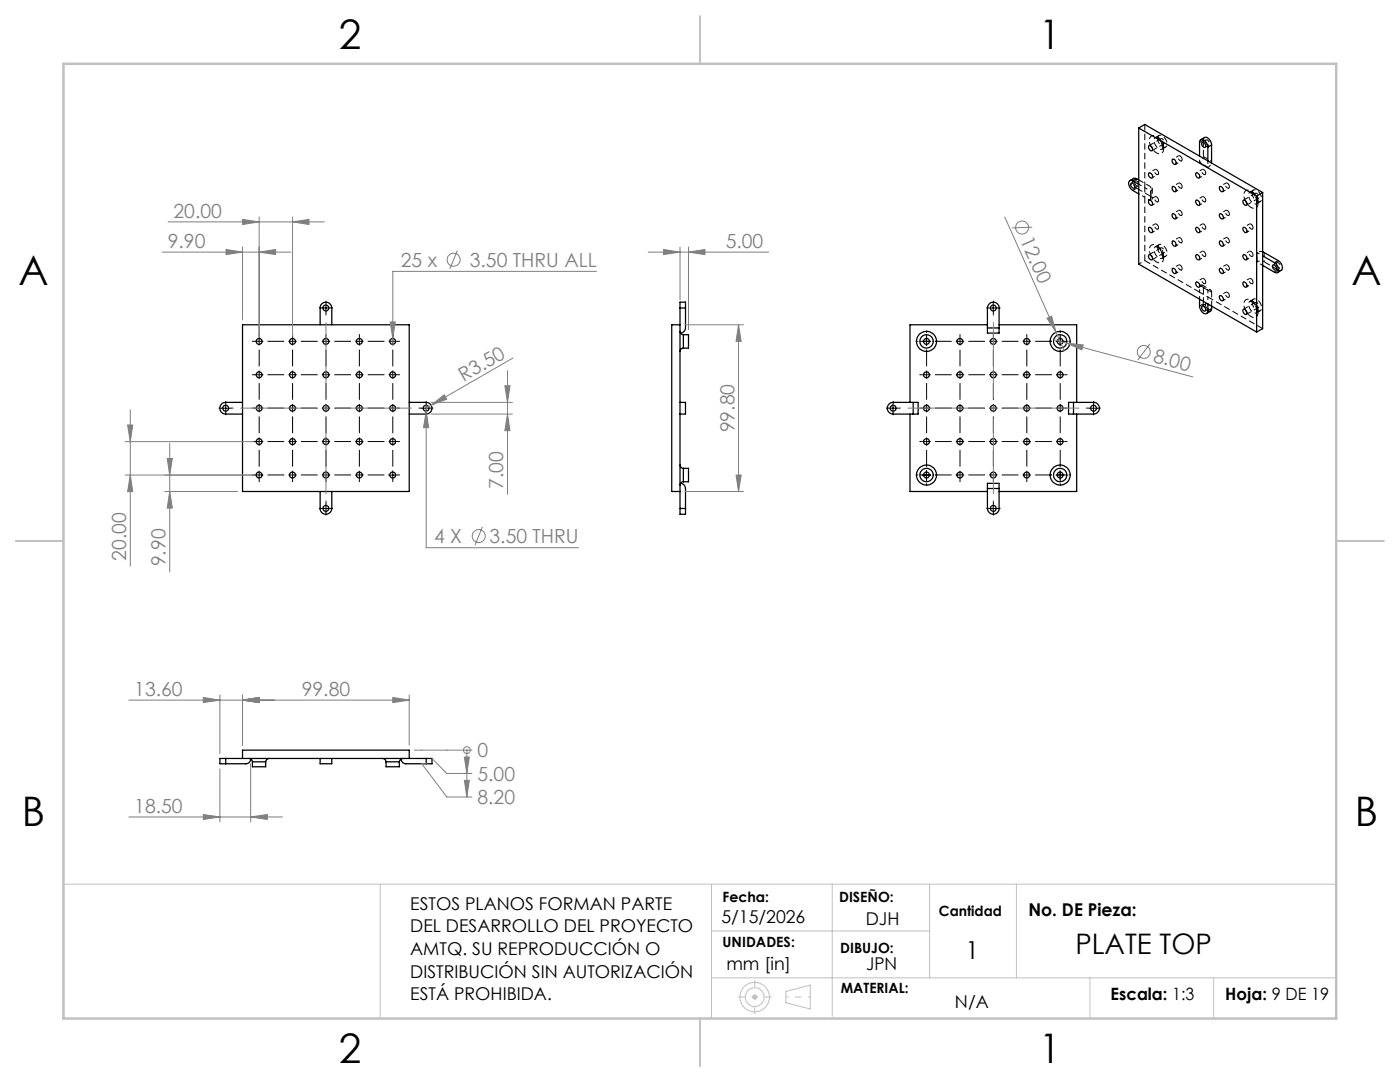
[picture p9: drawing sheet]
<svg xmlns="http://www.w3.org/2000/svg" width="279mm" height="216mm" viewBox="0 0 279 216" stroke-linecap="round" stroke-linejoin="round" font-family="sans-serif">
<g fill="none" stroke="#000" stroke-width=".25">
<path d="M225.7 36.6a.59 .59 0 0 1 .7 .3 .59 .59 0 0 1-.1 .7 .71 .71 0 0 1-.6-1zM226.1 36.1a.58 .58 0 0 0-.8 .1 .58 .58 0 0 0 0 .8l.4 .7 1.6 1M226.1 36.1l1.2 .7M226.8 35.7l-.6-.1-.7 .5M226.8 35.7l-.7 .4M226.8 35.7l.5 .2M227.3 25.5v27.2l23.5 13.6M227.3 25.5l23.5 13.6M227.3 25.5l1.2-.7 10.9 6.4M229.3 29.1a.61 .61 0 0 1 .6 .3 .61 .61 0 0 1-.1 .7 .74 .74 0 0 1-.5-1zM229.3 34.5a.6 .6 0 0 1 .6 .3 .6 .6 0 0 1-.1 .8 .74 .74 0 0 1-.5-1.1zM229.3 40a.6 .6 0 0 1 .6 .3 .6 .6 0 0 1-.1 .7 .74 .74 0 0 1-.5-1z"/>
<path d="M233.9 31.9a.58 .58 0 0 1 .7 .2 .58 .58 0 0 1 0 .7 .75 .75 0 0 1-.7-.9zM233.9 37.3a.58 .58 0 0 1 .7 .3 .58 .58 0 0 1-.1 .7 .78 .78 0 0 1-.6-1zM238.7 34.6a.56 .56 0 0 1 .5 .1 .56 .56 0 0 1 .2 .5 .32 .32 0 0 1-.3 .4 .32 .32 0 0 1-.3-.3zM239.4 31.2l1.7 .9M239.6 27.9l.8-.5a1.38 1.38 0 0 1 1.4 1.5M239.9 28.4a.68 .68 0 0 1 .6 1 .71 .71 0 0 1-.6-1zM241.1 29.4a1.43 1.43 0 0 0-1.5-1.5l-.2 .3v3M241.1 32.1l10.9 6.3M241.1 29.4v2.7M241.8 28.9v3.6M241.8 28.9l-.7 .5M243.4 37.3a.61 .61 0 0 1 .6 .3 .61 .61 0 0 1-.1 .7 .74 .74 0 0 1-.5-1z"/>
<path d="M250.8 39.1v27.2M252 38.4l-1.2 .7M252 38.4v27.2l-1.2 .7M229.3 45.4a.61 .61 0 0 1 .6 .3 .61 .61 0 0 1-.1 .7 .74 .74 0 0 1-.5-1zM229.3 50.9a.58 .58 0 0 1 .6 .3 .58 .58 0 0 1-.1 .7 .69 .69 0 0 1-.5-1zM234 42.7a.62 .62 0 0 1 .6 .3 .62 .62 0 0 1-.1 .7 .74 .74 0 0 1-.5-1zM234 48.1a.62 .62 0 0 1 .6 .4 .62 .62 0 0 1-.1 .6 .74 .74 0 0 1-.5-1zM234 53.6a.61 .61 0 0 1 .6 .3 .61 .61 0 0 1-.1 .7 .74 .74 0 0 1-.5-1zM238.7 40a.56 .56 0 0 1 .6 .3 .56 .56 0 0 1-.1 .7 .79 .79 0 0 1-.5-1zM238.7 45.5a.57 .57 0 0 1 .6 .2 .57 .57 0 0 1-.1 .7 .79 .79 0 0 1-.5-.9zM238.7 50.9a.56 .56 0 0 1 .6 .1 .56 .56 0 0 1 .1 .7 .38 .38 0 0 1-.4 .1 .38 .38 0 0 1-.3-.3zM238.7 56.4a.56 .56 0 0 1 .6 .2 .56 .56 0 0 1-.1 .7 .79 .79 0 0 1-.5-.9z"/>
<path d="M239.4 59.7v1.4a1.38 1.38 0 0 0 1.4 1.4l.3-.5M243.4 42.7a.62 .62 0 0 1 .6 .3 .62 .62 0 0 1-.1 .7 .74 .74 0 0 1-.5-1zM243.4 48.1a.62 .62 0 0 1 .6 .4 .62 .62 0 0 1-.1 .6 .74 .74 0 0 1-.5-1zM243.4 53.6a.61 .61 0 0 1 .6 .3 .61 .61 0 0 1-.1 .7 .74 .74 0 0 1-.5-1zM243.4 59a.62 .62 0 0 1 .6 .4 .62 .62 0 0 1-.1 .6 .74 .74 0 0 1-.5-1zM248.1 40a.56 .56 0 0 1 .7 .3 .56 .56 0 0 1-.2 .7 .79 .79 0 0 1-.5-1zM248.1 45.5a.57 .57 0 0 1 .6 .2 .57 .57 0 0 1-.1 .7 .79 .79 0 0 1-.5-.9zM248.1 56.4a.56 .56 0 0 1 .7 .2 .56 .56 0 0 1-.2 .7 .79 .79 0 0 1-.5-.9zM248.2 50.8a.62 .62 0 0 1 .6 .4 .62 .62 0 0 1-.2 .7 .67 .67 0 0 1-.4-1.1zM252 50.2l3.1 1.8M252 51l2.4 1.4M254 52.9a.61 .61 0 0 1 .6 .3 .61 .61 0 0 1 0 .7 .75 .75 0 0 1-.6-1z"/>
<path d="M254.4 52.4a1.4 1.4 0 0 1 .6 2l-.6-.1-2.4-1.3M255.1 52a1.36 1.36 0 0 1 .6 1.9l-.7 .5M255.1 52l-.7 .4M48.4 64.8h33.3v33.3h-33.3zM63.9 64.8v-3.3a1.16 1.16 0 0 1 1.2-1.2 1.16 1.16 0 0 1 1.1 1.2v3.3M135.7 66.1a.66 .66 0 0 0 .7 .7M135.7 61.5v-1.2h1.1v1.2M135.7 64.8h-1.6v33.3h1.6M135.7 61.5v18.8M135.7 61.5h1.1M136.4 69.5a.66 .66 0 0 0-.7 .6M136.4 66.8h1v2.7h-1"/>
<path d="M136.4 66.8v2.7M136.8 61.5v3.9a1.1 1.1 0 0 1-1 1.1M197.1 65.4v1.1h2.3v-1.1M197.1 65.4v-3.9a1.16 1.16 0 0 1 1.1-1.2 1.16 1.16 0 0 1 1.2 1.2v3.9M197.1 64.8h-15.5v15.5M197.1 65.4h2.3M199.4 64.8h15.5v15.5M239.9 61a.66 .66 0 0 1 .6 .4 .66 .66 0 0 1 0 .7 .71 .71 0 0 1-.6-1.1zM241.1 60.6v1.4M241.8 61.6l-.1 .5-.9 .4M241.8 61.1v.5M241.8 61.6l-.7 .4"/>
<path d="M248.1 61.8a.57 .57 0 0 1 .6 .3 .57 .57 0 0 1-.1 .7 .79 .79 0 0 1-.5-1zM48.4 80.3h-3.4a1.16 1.16 0 0 0-1.1 1.2 1.16 1.16 0 0 0 1.1 1.1h3.4M63.9 98.1v3.4a1.16 1.16 0 0 0 1.2 1.1 1.16 1.16 0 0 0 1.1-1.1v-3.4M81.7 80.3h3.4a1.16 1.16 0 0 1 1.1 1.2 1.16 1.16 0 0 1-1.1 1.1h-3.4M135.7 92.8a.66 .66 0 0 0 .7 .7M135.7 80.3v2.3M135.7 80.3h1.1v2.3h-1.1M135.7 82.6v18.9M135.8 96.4a1.02 1.02 0 0 1 1 1.1v4M136.4 96.1a.66 .66 0 0 0-.7 .7M136.4 93.5h1v2.6h-1M136.4 93.5v2.6"/>
<path d="M181.6 82.6v15.5h15.5M182.2 80.3h1v2.3h-1M182.2 80.3h-4a1.16 1.16 0 0 0-1.1 1.2 1.16 1.16 0 0 0 1.1 1.1h4M182.2 80.3v2.3M197.1 97.5v-1.1h2.3v1.1M197.1 97.5v4a1.16 1.16 0 0 0 1.1 1.1 1.16 1.16 0 0 0 1.2-1.1v-4M197.1 97.5h2.3M214.2 80.3h4a1.16 1.16 0 0 1 1.2 1.2 1.16 1.16 0 0 1-1.2 1.1h-4M214.2 80.3h-.9v2.3h.9M214.2 80.3v2.3M214.9 82.6v15.5h-15.5M135.7 101.5v1.1h1.1v-1.1"/>
<path d="M135.7 101.5h1.1M45 151.3h-1.1v1.1h1.1M45 151.3h18.9M45 151.3v1.1M48.4 151.3v-1.6h33.3v1.6M49.7 151.3a.73 .73 0 0 1 .7 .7M50 151.4a.96 .96 0 0 1-1 1h-4M50.4 152v1h2.6v-1M50.4 152h2.6M53.7 151.3a.73 .73 0 0 0-.7 .7M63.9 151.3v1.1h2.3v-1.1M63.9 151.3h2.3"/>
<path d="M66.2 151.3h18.9M76.4 151.3a.73 .73 0 0 1 .6 .7M77 152v1h2.7v-1M77 152h2.7M80 151.4a.96 .96 0 0 0 1 1h4.1M80.4 151.3a.73 .73 0 0 0-.7 .7M85.1 151.3h1.1v1.1h-1.1M85.1 151.3v1.1"/>
<circle cx="51.7" cy="74.8" r=".59"/>
<circle cx="51.7" cy="68.1" r=".59"/>
<circle cx="58.4" cy="68.1" r=".59"/>
<circle cx="58.4" cy="74.8" r=".59"/>
<circle cx="65" cy="68.1" r=".59"/>
<circle cx="65" cy="74.8" r=".59"/>
<circle cx="65" cy="61.5" r=".59"/>
<circle cx="71.7" cy="74.8" r=".59"/>
<circle cx="71.7" cy="68.1" r=".59"/>
<circle cx="78.4" cy="68.1" r=".59"/>
<circle cx="78.4" cy="74.8" r=".59"/>
<circle cx="184.9" cy="68.1" r="1.33"/>
<circle cx="184.9" cy="68.1" r=".59"/>
<circle cx="184.9" cy="68.1" r="1.99"/>
<circle cx="184.9" cy="74.8" r=".59"/>
<circle cx="191.6" cy="74.8" r=".59"/>
<circle cx="191.6" cy="68.1" r=".59"/>
<circle cx="198.2" cy="61.5" r=".59"/>
<circle cx="198.3" cy="74.8" r=".59"/>
<circle cx="198.3" cy="68.1" r=".59"/>
<circle cx="204.9" cy="74.8" r=".59"/>
<circle cx="204.9" cy="68.1" r=".59"/>
<circle cx="211.6" cy="68.1" r="1.34"/>
<circle cx="211.6" cy="68.1" r=".59"/>
<circle cx="211.6" cy="68.1" r="1.99"/>
<circle cx="211.6" cy="74.8" r=".59"/>
<circle cx="45" cy="81.4" r=".58"/>
<circle cx="51.7" cy="81.4" r=".58"/>
<circle cx="51.7" cy="88.1" r=".58"/>
<circle cx="51.7" cy="94.8" r=".58"/>
<circle cx="58.4" cy="81.4" r=".58"/>
<circle cx="58.4" cy="88.1" r=".58"/>
<circle cx="58.4" cy="94.8" r=".58"/>
<circle cx="65" cy="81.4" r=".58"/>
<circle cx="65" cy="88.1" r=".58"/>
<circle cx="65" cy="94.8" r=".58"/>
<circle cx="71.7" cy="81.4" r=".58"/>
<circle cx="71.7" cy="88.1" r=".58"/>
<circle cx="71.7" cy="94.8" r=".58"/>
<circle cx="78.4" cy="81.4" r=".58"/>
<circle cx="78.4" cy="88.1" r=".58"/>
<circle cx="78.4" cy="94.8" r=".58"/>
<circle cx="85" cy="81.4" r=".58"/>
<circle cx="178.2" cy="81.4" r=".58"/>
<circle cx="184.9" cy="94.8" r="1.99"/>
<circle cx="184.9" cy="88.1" r=".58"/>
<circle cx="184.9" cy="81.4" r=".58"/>
<circle cx="184.9" cy="94.8" r="1.32"/>
<circle cx="184.9" cy="94.8" r=".58"/>
<circle cx="191.6" cy="94.8" r=".58"/>
<circle cx="191.6" cy="88.1" r=".58"/>
<circle cx="191.6" cy="81.4" r=".58"/>
<circle cx="198.2" cy="94.8" r=".58"/>
<circle cx="198.2" cy="88.1" r=".58"/>
<circle cx="198.2" cy="81.4" r=".58"/>
<circle cx="204.9" cy="94.8" r=".58"/>
<circle cx="204.9" cy="88.1" r=".58"/>
<circle cx="204.9" cy="81.4" r=".58"/>
<circle cx="211.6" cy="94.8" r="1.33"/>
<circle cx="211.6" cy="94.8" r="1.99"/>
<circle cx="211.6" cy="88.1" r=".58"/>
<circle cx="211.6" cy="81.4" r=".58"/>
<circle cx="211.6" cy="94.8" r=".58"/>
<circle cx="218.2" cy="81.4" r=".58"/>
<circle cx="65" cy="101.4" r=".58"/>
<circle cx="198.2" cy="101.4" r=".58"/>
</g>
<g fill="none" stroke="#000" stroke-width=".2" stroke-dasharray="1.3 .6" stroke-dashoffset=".1" stroke-linecap="butt">
<path d="M226.4 36.4a.33 .33 0 0 1 .3-.3 .33 .33 0 0 1 .4 .2 .39 .39 0 0 1 .2 .5 .39 .39 0 0 1-.4 .3l-.3-.3-.2-.4M231 27.6a.62 .62 0 0 1 .5-.6 .62 .62 0 0 1 .7 .2 1.49 1.49 0 0 1 .4 2.2 1.58 1.58 0 0 1-1.6-1.8M231.2 34.6a.57 .57 0 0 0-.2-.6 .57 .57 0 0 0-.6-.1 .66 .66 0 0 0 .8 .9v-.2M231.2 40a.57 .57 0 0 0-.2-.6 .57 .57 0 0 0-.6-.1 .66 .66 0 0 0 .8 .9v-.2M232.2 29.1a.62 .62 0 0 1-.4 .7 .62 .62 0 0 1-.7-.3 1.49 1.49 0 0 1-.5-2.1 1.58 1.58 0 0 1 1.6 1.7M235.9 31.8a.57 .57 0 0 0-.2-.5 .57 .57 0 0 0-.6-.1 .66 .66 0 0 0 .8 .8v-.2M235.9 37.3a.57 .57 0 0 0-.2-.6 .57 .57 0 0 0-.6-.1 .66 .66 0 0 0 .8 .9v-.2M240.6 28.2a.33 .33 0 0 1 .3-.3 .33 .33 0 0 1 .3 .3 .39 .39 0 0 1 .2 .4 .39 .39 0 0 1-.4 .3l-.3-.3-.1-.4M240.6 34.6a.57 .57 0 0 0-.1-.6 .57 .57 0 0 0-.6-.1 .66 .66 0 0 0 .7 .9v-.2M240.6 40a.57 .57 0 0 0-.1-.6 .57 .57 0 0 0-.6-.1 .66 .66 0 0 0 .7 .9v-.2M245.4 37.3a.57 .57 0 0 0-.2-.6 .57 .57 0 0 0-.6-.1 .66 .66 0 0 0 .7 .9l.1-.2M249.9 38.5a.62 .62 0 0 1 .4-.6 .62 .62 0 0 1 .7 .2 1.49 1.49 0 0 1 .5 2.1 1.58 1.58 0 0 1-1.6-1.7"/>
<path d="M231 49.4a.62 .62 0 0 1 .5-.7 .62 .62 0 0 1 .7 .3 1.49 1.49 0 0 1 .4 2.1 1.58 1.58 0 0 1-1.6-1.7M231.2 45.4a.57 .57 0 0 0-.2-.5 .57 .57 0 0 0-.6-.1 .66 .66 0 0 0 .8 .9v-.3M232.2 50.9a.62 .62 0 0 1-.4 .7 .62 .62 0 0 1-.7-.3 1.49 1.49 0 0 1-.5-2.1 1.58 1.58 0 0 1 1.6 1.7M235.9 42.7a.57 .57 0 0 0-.2-.6 .57 .57 0 0 0-.6 0 .66 .66 0 0 0 .8 .8v-.2M235.9 48.2a.57 .57 0 0 0-.2-.6 .57 .57 0 0 0-.6-.1 .66 .66 0 0 0 .8 .9v-.2M235.9 53.6a.57 .57 0 0 0-.2-.6 .57 .57 0 0 0-.6 0 .66 .66 0 0 0 .8 .8v-.2M240.6 45.4a.57 .57 0 0 0-.1-.5 .57 .57 0 0 0-.6-.1 .66 .66 0 0 0 .7 .9v-.3M240.6 50.9a.57 .57 0 0 0-.1-.6 .57 .57 0 0 0-.6-.1 .66 .66 0 0 0 .7 .9v-.2M240.6 56.3a.57 .57 0 0 0-.1-.5 .57 .57 0 0 0-.6-.1 .66 .66 0 0 0 .7 .8v-.2M245.4 42.7a.57 .57 0 0 0-.2-.6 .57 .57 0 0 0-.6 0 .66 .66 0 0 0 .7 .8l.1-.2M245.4 48.2a.57 .57 0 0 0-.2-.6 .57 .57 0 0 0-.6-.1 .66 .66 0 0 0 .7 .9l.1-.2M245.4 53.6a.57 .57 0 0 0-.2-.6 .57 .57 0 0 0-.6 0 .66 .66 0 0 0 .7 .8l.1-.2"/>
<path d="M245.4 59a.57 .57 0 0 0-.2-.5 .57 .57 0 0 0-.6-.1 .66 .66 0 0 0 .7 .9l.1-.3M250.1 45.4a.57 .57 0 0 0-.2-.5 .57 .57 0 0 0-.6-.1 .66 .66 0 0 0 .7 .8l.1-.2M250.1 50.9a.57 .57 0 0 0-.2-.6 .57 .57 0 0 0-.6-.1 .66 .66 0 0 0 .7 .9l.1-.2M250.1 56.3a.57 .57 0 0 0-.2-.5 .57 .57 0 0 0-.6-.1 .66 .66 0 0 0 .7 .8l.1-.2M251.1 40a.62 .62 0 0 1-.4 .7 .62 .62 0 0 1-.8-.3 1.49 1.49 0 0 1-.4-2.1 1.58 1.58 0 0 1 1.6 1.7M254.7 52.7a.33 .33 0 0 1 .3-.3 .33 .33 0 0 1 .4 .3 .39 .39 0 0 1 .2 .4 .39 .39 0 0 1-.4 .3l-.4-.3-.1-.4M240.6 60.9a.33 .33 0 0 1 .3-.4 .33 .33 0 0 1 .3 .3 .39 .39 0 0 1 .2 .5 .39 .39 0 0 1-.4 .3l-.3-.3-.1-.4M249.9 60.3a.62 .62 0 0 1 .4-.7 .62 .62 0 0 1 .7 .3 1.49 1.49 0 0 1 .5 2.1 1.58 1.58 0 0 1-1.6-1.7M251.1 61.8a.62 .62 0 0 1-.4 .7 .62 .62 0 0 1-.8-.3 1.49 1.49 0 0 1-.4-2.1 1.58 1.58 0 0 1 1.6 1.7"/>
</g>
<g fill="none" stroke="#000" stroke-width=".2" stroke-dasharray="1.3 .6" stroke-dashoffset=".4" stroke-linecap="butt">
<path d="M226.4 37.5l.7-.4M226.6 36.1l-.8 .4M226.8 37.6l-.7 .4M226.8 37.6a1.39 1.39 0 0 1-.5-2M231.3 27l-.7 .4M231.9 29.8l.7-.5M232.2 29.7a2.62 2.62 0 0 0-2.2-2.6 1.32 1.32 0 0 0-.4 1.9 2.16 2.16 0 0 0 2.1 1.6l.4-.3 .1-.6M240.2 28l-.8 .4M240.5 29.4l.8-.5M240.7 27.9l-.8 .5M250.2 37.9l-.7 .4M231.3 48.8l-.7 .4"/>
<path d="M231.9 51.5l.7-.4M232.2 51.5a2.62 2.62 0 0 0-2.2-2.7 1.32 1.32 0 0 0-.4 1.9 2.16 2.16 0 0 0 2.1 1.7l.4-.3 .1-.6M250.2 59.7l-.7 .4M250.8 40.6l.7-.4M251.1 40.6a2.62 2.62 0 0 0-2.3-2.6 1.32 1.32 0 0 0-.4 1.8 2.16 2.16 0 0 0 2.2 1.7l.3-.3 .2-.6M254.7 53.9l.7-.5M254.8 52.4l-.7 .5M255.1 53.9l-.7 .4M240.2 60.6l-.8 .5M240.5 62l.8-.4M240.7 60.6l-.8 .4M241.6 62.1a1.39 1.39 0 0 1-1.4-1.5"/>
<path d="M250.8 62.4l.7-.4M251.1 62.3a2.62 2.62 0 0 0-2.3-2.6 1.32 1.32 0 0 0-.4 1.9 2.16 2.16 0 0 0 2.2 1.7l.3-.3 .2-.7"/>
</g>
<path d="M230.6 27.4a2.09 2.09 0 0 1 1.4 2M231.6 28a.33 .33 0 0 1 .3-.4 .33 .33 0 0 1 .3 .3 .39 .39 0 0 1 .2 .5 .39 .39 0 0 1-.4 .3l-.3-.3M249.5 38.3a2.09 2.09 0 0 1 1.4 2M250.4 38.8a.33 .33 0 0 1 .3-.3 .33 .33 0 0 1 .4 .3 .39 .39 0 0 1 .2 .5 .39 .39 0 0 1-.4 .3l-.3-.3M230.6 49.2a2.09 2.09 0 0 1 1.4 2M231.6 49.7a.33 .33 0 0 1 .3-.3 .33 .33 0 0 1 .3 .3 .39 .39 0 0 1 .2 .5 .39 .39 0 0 1-.4 .3l-.3-.4M249.5 60.1a2.09 2.09 0 0 1 1.4 2M250.4 60.6a.33 .33 0 0 1 .3-.3 .33 .33 0 0 1 .4 .3 .39 .39 0 0 1 .2 .5 .39 .39 0 0 1-.4 .2l-.3-.3" fill="none" stroke="#000" stroke-width=".2" stroke-dasharray="1.3 .6" stroke-dashoffset=".3" stroke-linecap="butt"/>
<g fill="none" stroke="#000" stroke-width=".2" stroke-dasharray="1.3 .6" stroke-linecap="butt">
<path d="M228.5 37.5v-12.7M229.7 38.1h-.1M229.7 39.2l-2.9-1.6M231.6 28.3v-.3M232 29.4l-.1 .4M239.5 32.4l-.1 .1M240.2 28l.2-.6M240.2 31.2v-3.2M250.5 39.2l-.1-.4M228.5 52v-12.6M229.7 40h-.1M231.6 50.1v-.4"/>
<path d="M232 51.2l-.1 .3M239.4 58.3l-10.9-6.3M239.5 56.9l-.1 .1M250.9 40.3l-.1 .3M250.9 50.3l-.1 .1M250.9 52.2l-.1 .1M255.1 53.9l-2.8-1.7M255.7 53.9h-.6M240.2 60.6v-3.2M250.5 60.9l-.1-.3M250.9 62.1l-.1 .3M252 65.6l-10.9-6.3"/>
</g>
<path d="M241.1 33.4l.4-.4 .3-.5M252 50.2h-.6l-.5 .1" fill="none" stroke="#000" stroke-width=".2" stroke-dasharray="1.3 .6" stroke-dashoffset=".6" stroke-linecap="butt"/>
<g fill="none" stroke="#000" stroke-width=".2" stroke-dasharray="1.3 .6" stroke-dashoffset=".7" stroke-linecap="butt">
<path d="M227.3 36.8l1.2 .7M228.5 37.5l1.1 .6M228.5 39.4l-1.2-.7M229.9 35.5l1.2-.7M230.5 33.8l-1.2 .7M230.5 39.3l-1.2 .6M234.6 32.8l1.2-.7M234.6 38.2l1.2-.7M235.2 31.1l-1.2 .7M235.2 36.5l-1.2 .7M239.3 35.5l1.2-.7M239.4 32.5v-1.4"/>
<path d="M239.9 33.8l-1.1 .7M239.9 39.3l-1.1 .6M240.2 31.2a1.56 1.56 0 0 1-.7 1.2M241.1 32.1v1.3M244.1 38.2l1.1-.7M244.7 36.5l-1.2 .7M227.3 52.7l1.2-.7M229.6 40l-1.1-.6M229.9 40.9l1.2-.6M229.9 46.4l1.2-.7M230.5 44.7l-1.2 .7M234.6 43.7l1.2-.7"/>
<path d="M234.6 49.1l1.2-.7M234.6 54.6l1.2-.7M235.2 42l-1.2 .7M235.2 47.4l-1.2 .7M235.2 52.9l-1.2 .6M239.3 40.9l1.2-.6M239.3 46.4l1.2-.7M239.3 51.8l1.2-.7M239.3 57.3l1.2-.7M239.4 59.7v-1.4M239.4 58.3v-1.3M239.9 44.7l-1.1 .7"/>
<path d="M239.9 50.1l-1.1 .7M239.9 55.6l-1.1 .7M241.1 59.3v1.3M241.1 57.9v1.4M244.1 43.7l1.1-.7M244.1 49.1l1.1-.7M244.1 54.6l1.1-.7M244.1 60l1.1-.7M244.7 42l-1.2 .7M244.7 47.4l-1.2 .7M244.7 52.9l-1.2 .6M244.7 58.3l-1.2 .7"/>
<path d="M248.8 46.4l1.2-.7M248.8 51.8l1.2-.7M248.8 57.3l1.2-.7M249.4 44.7l-1.2 .7M249.4 50.1l-1.2 .7M249.4 55.6l-1.2 .7M250.8 50.4l1.2 .6M250.9 52.2a1.56 1.56 0 0 1 1.4 0M252 52.9l-1.2-.6"/>
</g>
<g fill="none" stroke="#000" stroke-width=".2" stroke-dasharray="1.3 .6" stroke-dashoffset="1" stroke-linecap="butt">
<path d="M228.5 39.4v-1.9M229.6 38.1v1.9M229.7 37.3v1.9M230 39.6v-1.9M239.5 32.4l1.6 1M241.1 33.4l-1.7-.9M241.8 32.2l-1.6-1M229.7 40v-1.9M239.4 57l1.7 .9M240.2 57.4l1.6 .9M241.1 59.3l-1.7-1M241.1 57.9l-1.6-1"/>
<path d="M241.6 57.8l-1.6-.9M250.8 52.3v-1.9M250.9 50.3v1.9M252.3 52.2v-1.9"/>
</g>
<path d="M229.7 38.1a.43 .43 0 0 0 .3-.4 .43 .43 0 0 0-.3-.4M229.7 39.2a.43 .43 0 0 1 .3 .4 .43 .43 0 0 1-.3 .4M239.5 56.9a.43 .43 0 0 1 .5 0 .43 .43 0 0 1 .2 .5M241.8 58.3a.43 .43 0 0 0-.2-.5 .43 .43 0 0 0-.5 .1" fill="none" stroke="#000" stroke-width=".2" stroke-dasharray="1.3 .6" stroke-dashoffset=".5" stroke-linecap="butt"/>
<path d="M227.3 35.9l2.4 1.4M229.9 30.1l2.4-1.4M231.7 27.7l-2.4 1.3M250.5 38.6l-2.3 1.3M229.9 51.8l2.4-1.3M231.7 49.5l-2.4 1.3M241.8 58.3v2.8M248.8 40.9l2.3-1.3M248.8 62.7l2.3-1.3M250.5 60.3l-2.3 1.4" fill="none" stroke="#000" stroke-width=".2" stroke-dasharray="1.3 .6" stroke-dashoffset=".2" stroke-linecap="butt"/>
<g fill="none" stroke="#808080" stroke-width=".2">
<path d="M32.4 50.3h25.7M33.5 44.3h31.2M45.1 49.8l3.3 .5-3.3 .5zM48.4 43.8l3.3 .5-3.3 .5zM48.4 49.3v14.5M51.7 50.3l3.3-.5v1zM51.7 43.3v23.8M58.4 44.3l3.3-.5v1zM58.4 43.3v23.8M91.3 50l-1.5 3.7M119.1 54.2h-40.7v14.5M129.4 50.3h24"/>
<path d="M132.4 49.8l3.3 .5-3.3 .5zM135.7 49.3v10.6M137.4 50.3l3.3-.5v1zM137.4 49.3v16.5M200.5 43.3l10.2 23M206 45.3l-4 .2M77.9 64.2h1l-.5 3.3zM100.8 77h1l-.5 3.3zM101.3 73.9v24.7M102.4 71.4l-16.4 9.5M136.7 64.8h11.7M147.4 64.8l.5 3.3h-1z"/>
<path d="M147.4 64.8v33.3M209 63.5l.9-.4 .8 3.2zM210.3 67.8l2.6 .7M210.7 66.3l1.7 3.7M212.9 68.5l3.3 .3-.3 1zM212.9 68.5l25.2 6.7M229.5 68.6l-2.4 3.2M25 94.8h25.7M25 88.1h25.7M25.5 84.8h1l-.5 3.3zM26 94.8l.5 3.3h-1zM26 81.8v31.2"/>
<path d="M32.9 98.1h14.5M33.4 91.5h1l-.5 3.3zM33.9 98.1l.5 3.3h-1zM33.9 88.4v25.7M85.1 82.1l.4 3.2h-1zM85.1 80.9v28.4h30.4M86 80.9l2.7-2.1 .4 .9zM86 80.9l-.9 .6M86 80.3h16.3M86 82.6h16.3M101.3 82.6l.5 3.3h-1zM136.7 98.1h11.7"/>
<path d="M146.9 94.8h1l-.5 3.3zM96.3 105.1l-1.5 3.7M25.7 139.7h56M40.6 139.2l3.3 .5-3.3 .5zM43.9 138.7v11.7M48.4 139.7l3.3-.5v1zM48.4 138.7v10M78.4 139.2l3.3 .5-3.3 .5zM81.7 138.7v10M43.9 153.4v10.6M50 152.4v11.6M82.7 149.7h11.5"/>
<path d="M85.2 152.4h-1l5 6.6h5M86.2 151.3l3 3h5M92.7 151.1h1l-.5 3.2zM92.7 155.7h1l-.5 3.3zM93.2 149.7h.1M93.2 149.7v9.3M25.7 163h30.7M40.6 162.5l3.3 .5-3.3 .5zM50 163l3.3-.5v1z"/>
<circle cx="90.5" cy="51.8" r="1.3"/>
<circle cx="204" cy="45.4" r="1.3"/>
<circle cx="228.3" cy="70.2" r="1.29"/>
<circle cx="95.5" cy="107" r="1.29"/>
<circle cx="93.2" cy="149.7" r=".69"/>
</g>
<g fill="none" stroke="#c0c0c0" stroke-width=".2">
<path d="M12.7 176.4h254M75.9 176.4v26.8M142 176.4v26.8M166.1 176.4v26.4M185.5 176.4v18.7M202.8 176.4v18.7M142 185.8h43.5M142 195.1h124.7M150.1 199h1M150.2 198.6l.8 .7M150.6 198.5v1M151 198.6l-.8 .7"/>
<path d="M156.8 197.8l4.9-1.2v4.7l-4.9-1.2zM217.5 195.1v8.1M242.2 195.1v7.8"/>
<circle cx="150.6" cy="199" r="1.88"/>
<circle cx="150.6" cy="199" r="2.95"/>
</g>
<g fill="none" stroke="#000" stroke-width=".2" stroke-dasharray="15.2 1.3 1.3 1.3" stroke-linecap="butt">
<path d="M50.9 74.8h-.6M50.9 68.1h-.6M51.7 74.8v-.9M51.7 74.8h-.8M51.7 74.8v.8M51.7 74.8h.9M51.7 68.1v-.8M51.7 68.1h-.8M51.7 68.1v.8M51.7 68.1h.9M51.7 67.3v-.6M51.7 79.8v-3.4"/>
<path d="M51.7 73.1v-3.3M53.4 74.8h3.3M53.4 68.1h3.3M58.4 74.8v-.9M58.4 74.8h-.8M58.4 74.8v.8M58.4 74.8h.8M58.4 68.1v-.8M58.4 68.1h-.8M58.4 68.1v.8M58.4 68.1h.8M58.4 67.3v-.6"/>
<path d="M58.4 79.8v-3.4M58.4 73.1v-3.3M60.1 74.8h3.3M60.1 68.1h3.3M64.2 61.4h-.6M65.1 74.8v-.9M65.1 74.8h-.9M65.1 74.8v.8M65.1 74.8h.8M65.1 68.1v-.8M65.1 68.1h-.9M65.1 68.1v.8"/>
<path d="M65.1 68.1h.8M65.1 67.3v-.6M65.1 79.8v-3.4M65.1 73.1v-3.3M65.1 60.6v-.6M65.1 62.3v.6M65.9 61.4h.6M66.7 74.8h3.4M66.7 68.1h3.4M71.7 74.8v-.9M71.7 74.8h-.8M71.7 74.8v.8"/>
<path d="M71.7 74.8h.9M71.7 68.1v-.8M71.7 68.1h-.8M71.7 68.1v.8M71.7 68.1h.9M71.7 67.3v-.6M71.7 79.8v-3.4M71.7 73.1v-3.3M73.4 74.8h3.3M73.4 68.1h3.3M78.4 74.8v-.9M78.4 74.8h-.8"/>
<path d="M78.4 74.8v.8M78.4 74.8h.8M78.4 68.1v-.8M78.4 68.1h-.8M78.4 68.1v.8M78.4 68.1h.8M78.4 67.3v-.6M78.4 79.8v-3.4M78.4 73.1v-3.3M79.2 74.8h.6M79.2 68.1h.6M183.3 68.1h-.5"/>
<path d="M184.1 74.8h-.6M184.1 68.1h-.6M184.9 74.8v-.9M184.9 74.8h-.8M184.9 74.8v.8M184.9 74.8h.9M184.9 68.1v-.8M184.9 68.1h-.8M184.9 68.1v.8M184.9 68.1h.9M184.9 67.3v-.6M184.9 79.8v-3.4"/>
<path d="M184.9 73.1v-3.3M184.9 66.4v-.5M184.9 69.8v.5M186.6 74.8h3.3M186.6 68.1h3.3M186.6 68.1h.5M191.6 74.8v-.9M191.6 74.8h-.8M191.6 74.8v.8M191.6 74.8h.8M191.6 68.1v-.8M191.6 68.1h-.8"/>
<path d="M191.6 68.1v.8M191.6 68.1h.8M191.6 67.3v-.6M191.6 79.8v-3.4M191.6 73.1v-3.3M193.3 74.8h3.3M193.3 68.1h3.3M197.4 61.4h-.6M198.3 74.8v-.9M198.3 74.8h-.9M198.3 74.8v.8M198.3 74.8h.8"/>
<path d="M198.3 68.1v-.8M198.3 68.1h-.9M198.3 68.1v.8M198.3 68.1h.8M198.3 67.3v-.6M198.3 79.8v-3.4M198.3 73.1v-3.3M198.3 60.6v-.6M198.3 62.3v.6M199.1 61.4h.6M199.9 74.8h3.4M199.9 68.1h3.4"/>
<path d="M204.9 74.8v-.9M204.9 74.8h-.8M204.9 74.8v.8M204.9 74.8h.9M204.9 68.1v-.8M204.9 68.1h-.8M204.9 68.1v.8M204.9 68.1h.9M204.9 67.3v-.6M204.9 79.8v-3.4M204.9 73.1v-3.3M206.6 74.8h3.3"/>
<path d="M206.6 68.1h3.3M209.9 68.1h-.5M211.6 74.8v-.9M211.6 74.8h-.8M211.6 74.8v.8M211.6 74.8h.8M211.6 68.1v-.8M211.6 68.1h-.8M211.6 68.1v.8M211.6 68.1h.8M211.6 67.3v-.6M211.6 79.8v-3.4"/>
<path d="M211.6 73.1v-3.3M211.6 66.4v-.5M211.6 69.8v.5M212.4 74.8h.6M212.4 68.1h.6M213.3 68.1h.5M44.2 81.4h-.6M45.1 80.6v-.6M45.1 82.3v.6M45.9 81.4h.6M50.9 94.8h-.6M50.9 88.1h-.6"/>
<path d="M50.9 81.4h-.6M51.7 94.8v-.9M51.7 94.8h-.8M51.7 94.8v.8M51.7 94.8h.9M51.7 95.6v.6M51.7 88.1v-.8M51.7 88.1h-.8M51.7 88.1v.8M51.7 88.1h.9M51.7 81.4v-.8M51.7 81.4h-.8"/>
<path d="M51.7 81.4v.9M51.7 81.4h.9M51.7 93.1v-3.3M51.7 86.4v-3.3M53.4 94.8h3.3M53.4 88.1h3.3M53.4 81.4h3.3M58.4 94.8v-.9M58.4 94.8h-.8M58.4 94.8v.8M58.4 94.8h.8M58.4 95.6v.6"/>
<path d="M58.4 88.1v-.8M58.4 88.1h-.8M58.4 88.1v.8M58.4 88.1h.8M58.4 81.4v-.8M58.4 81.4h-.8M58.4 81.4v.9M58.4 81.4h.8M58.4 93.1v-3.3M58.4 86.4v-3.3M60.1 94.8h3.3M60.1 88.1h3.3"/>
<path d="M60.1 81.4h3.3M65.1 94.8v-.9M65.1 94.8h-.9M65.1 94.8v.8M65.1 94.8h.8M65.1 95.6v.6M65.1 88.1v-.8M65.1 88.1h-.9M65.1 88.1v.8M65.1 88.1h.8M65.1 81.4v-.8M65.1 81.4h-.9"/>
<path d="M65.1 81.4v.9M65.1 81.4h.8M65.1 93.1v-3.3M65.1 86.4v-3.3M66.7 94.8h3.4M66.7 88.1h3.4M66.7 81.4h3.4M71.7 94.8v-.9M71.7 94.8h-.8M71.7 94.8v.8M71.7 94.8h.9M71.7 95.6v.6"/>
<path d="M71.7 88.1v-.8M71.7 88.1h-.8M71.7 88.1v.8M71.7 88.1h.9M71.7 81.4v-.8M71.7 81.4h-.8M71.7 81.4v.9M71.7 81.4h.9M71.7 93.1v-3.3M71.7 86.4v-3.3M73.4 94.8h3.3M73.4 88.1h3.3"/>
<path d="M73.4 81.4h3.3M78.4 95.6v.6M78.4 88.1v-.8M78.4 88.1h-.8M78.4 88.1v.8M78.4 88.1h.8M78.4 81.4v-.8M78.4 81.4h-.8M78.4 81.4v.9M78.4 81.4h.8M78.4 93.1v-3.3M78.4 86.4v-3.3"/>
<path d="M79.2 94.8h.6M79.2 88.1h.6M79.2 81.4h.6M84.2 81.4h-.6M85.1 80.6v-.6M85.1 82.3v.6M85.9 81.4h.6M177.4 81.4h-.6M178.3 80.6v-.6M178.3 82.3v.6M179.1 81.4h.6M183.3 94.8h-.5"/>
<path d="M184.1 94.8h-.6M184.1 88.1h-.6M184.1 81.4h-.6M184.9 95.6v.6M184.9 88.1v-.8M184.9 88.1h-.8M184.9 88.1v.8M184.9 88.1h.9M184.9 81.4v-.8M184.9 81.4h-.8M184.9 81.4v.9M184.9 81.4h.9"/>
<path d="M184.9 93.1v-3.3M184.9 86.4v-3.3M184.9 93.1v-.5M184.9 96.4v.5M186.6 94.8h3.3M186.6 88.1h3.3M186.6 81.4h3.3M186.6 94.8h.5M191.6 94.8v-.9M191.6 94.8h-.8M191.6 94.8v.8M191.6 94.8h.8"/>
<path d="M191.6 95.6v.6M191.6 88.1v-.8M191.6 88.1h-.8M191.6 88.1v.8M191.6 88.1h.8M191.6 81.4v-.8M191.6 81.4h-.8M191.6 81.4v.9M191.6 81.4h.8M191.6 93.1v-3.3M191.6 86.4v-3.3M193.3 94.8h3.3"/>
<path d="M193.3 88.1h3.3M193.3 81.4h3.3M198.3 94.8v-.9M198.3 94.8h-.9M198.3 94.8v.8M198.3 94.8h.8M198.3 95.6v.6M198.3 88.1v-.8M198.3 88.1h-.9M198.3 88.1v.8M198.3 88.1h.8M198.3 81.4v-.8"/>
<path d="M198.3 81.4h-.9M198.3 81.4v.9M198.3 81.4h.8M198.3 93.1v-3.3M198.3 86.4v-3.3M199.9 94.8h3.4M199.9 88.1h3.4M199.9 81.4h3.4M204.9 94.8v-.9M204.9 94.8h-.8M204.9 94.8v.8M204.9 94.8h.9"/>
<path d="M204.9 95.6v.6M204.9 88.1v-.8M204.9 88.1h-.8M204.9 88.1v.8M204.9 88.1h.9M204.9 81.4v-.8M204.9 81.4h-.8M204.9 81.4v.9M204.9 81.4h.9M204.9 93.1v-3.3M204.9 86.4v-3.3M206.6 94.8h3.3"/>
<path d="M206.6 88.1h3.3M206.6 81.4h3.3M209.9 94.8h-.5M211.6 94.8v-.9M211.6 94.8h-.8M211.6 94.8v.8M211.6 94.8h.8M211.6 95.6v.6M211.6 88.1v-.8M211.6 88.1h-.8M211.6 88.1v.8M211.6 88.1h.8"/>
<path d="M211.6 81.4v-.8M211.6 81.4h-.8M211.6 81.4v.9M211.6 81.4h.8M211.6 93.1v-3.3M211.6 86.4v-3.3M211.6 93.1v-.5M211.6 96.4v.5M212.4 94.8h.6M212.4 88.1h.6M212.4 81.4h.6M213.3 94.8h.5"/>
<path d="M217.4 81.4h-.6M218.3 80.6v-.6M218.3 82.3v.6M219.1 81.4h.6M64.2 101.4h-.6M65.1 100.6v-.6M65.1 102.3v.6M65.9 101.4h.6M197.4 101.4h-.6M198.3 100.6v-.6M198.3 102.3v.6M199.1 101.4h.6"/>
</g>
<path d="M46.4 81.4h37.3M179.6 81.4h37.3M65.1 100.1v-37.3M198.3 100.1v-37.3" fill="none" stroke="#808080" stroke-width=".2" stroke-dasharray="15.2 1.3 1.3 1.3" stroke-dashoffset="-1.5" stroke-linecap="butt"/>
<path d="M156.9 198.9h4.8" fill="none" stroke="#c0c0c0" stroke-width=".2" stroke-dasharray="15.2 1.3 1.3 1.3" stroke-dashoffset="14.7" stroke-linecap="butt"/>
<path d="M147.2 198.9h6.8M150.6 202.4v-6.9" fill="none" stroke="#c0c0c0" stroke-width=".2" stroke-dasharray="15.2 1.3 1.3 1.3" stroke-dashoffset="13.7" stroke-linecap="butt"/>
<g fill="none" stroke="#000" stroke-width=".2">
<path d="M64.2 61.5h1.7M65.1 60.6v1.7M184.1 68.1h1.6M184.9 67.3v1.7M197.4 61.5h1.7M198.2 60.6v1.7M210.7 68.1h1.7M211.6 67.3v1.7M44.2 81.5h1.7M45 80.6v1.7M77.5 94.8h1.7M78.4 93.9v1.7"/>
<path d="M84.2 81.5h1.7M85.1 80.6v1.7M177.4 81.5h1.7M178.2 80.6v1.7M184.1 94.8h1.6M184.9 93.9v1.7M210.7 94.8h1.7M211.6 93.9v1.7M217.4 81.5h1.7M218.2 80.6v1.7M64.2 101.5h1.7M65.1 100.6v1.7"/>
<path d="M197.4 101.5h1.7M198.2 100.6v1.7"/>
</g>
<path d="M139.7 3.2v9.5M3.1 107.9h9.6M266.7 107.9h9.5M139.7 203.2v9.6" fill="none" stroke="#c0c0c0" stroke-width=".25"/>
<path d="M12.7 12.7h254v190.5h-254z" fill="none" stroke="#c0c0c0" stroke-width=".5"/>
<g fill="#808080">
<path d="M209 63.5l.9-.4 .8 3.2z"/>
<path d="M86 80.9l2.7-2.1 .4 .9z"/>
<path d="M212.9 68.5l3.3 .3-.3 1z"/>
<path d="M50 163l3.3-.5v1zM40.6 162.5l3.3 .5-3.3 .5z"/>
<path d="M45.1 49.8l3.3 .5-3.3 .5zM51.7 50.3l3.3-.5v1zM48.4 43.8l3.3 .5-3.3 .5zM58.4 44.3l3.3-.5v1zM77.9 64.2l.5 3.3 .5-3.3zM85.1 82.1l-.6 3.2h1zM48.4 139.7l3.3-.5v1zM78.4 139.2l3.3 .5-3.3 .5zM40.6 139.2l3.3 .5-3.3 .5zM48.4 139.7l3.3-.5v1zM132.4 49.8l3.3 .5-3.3 .5zM137.4 50.3l3.3-.5v1z"/>
<path d="M33.9 98.1l.5 3.3h-1zM33.4 91.5h1l-.5 3.3z"/>
<path d="M25.5 84.8h1l-.5 3.3zM26 94.8l.5 3.3h-1zM100.8 77h1l-.5 3.3zM101.3 82.6l.5 3.3h-1zM147.4 64.8l.5 3.3h-1zM146.9 94.8h1l-.5 3.3z"/>
<path d="M92.7 151.1h1l-.5 3.2zM92.7 155.7h1l-.5 3.3z"/>
</g>
<g font-size="8.1">
<text x="67.6" y="9.7">2</text>
<text x="207.3" y="9.7">1</text>
<text x="3.7" y="57">A</text>
<text x="269.7" y="57">A</text>
<text x="4.4" y="164.9">B</text>
<text x="270.4" y="164.9">B</text>
<text x="67.6" y="212.2">2</text>
<text x="207.3" y="212.2">1</text>
</g>
<text font-size="5.6" x="214.6" y="190.3">PLATE TOP</text>
<text font-size="4.9" x="192.7" y="191.4">1</text>
<g font-size="3.9" fill="#808080">
<text x="34.6" y="43.4">20.00</text>
<text x="203.5" y="47.9" transform="rotate(66 203.5 47.9)">12.00</text>
<text x="33.5" y="49.4">9.90</text>
<text x="80" y="53.3">25 x</text>
<text x="93.8" y="53.3">3.50 THRU ALL</text>
<text x="144.8" y="49.4">5.00</text>
<text x="92.5" y="76.2" transform="rotate(-30 92.5 76.2)">R3.50</text>
<text x="230" y="72.2" transform="rotate(15 230 72.2)">8.00</text>
<text x="146.6" y="86.3" transform="rotate(-90 146.6 86.3)">99.80</text>
<text x="100.4" y="97.5" transform="rotate(-90 100.4 97.5)">7.00</text>
<text x="25.2" y="111.9" transform="rotate(-90 25.2 111.9)">20.00</text>
<text x="33" y="113" transform="rotate(-90 33 113)">9.90</text>
<text x="86.6" y="108.4">4 X</text>
<text x="97.7" y="108.4">3.50 THRU</text>
<text x="26.8" y="138.8">13.60</text>
<text x="60.2" y="138.8">99.80</text>
<text x="95.3" y="151.1">0</text>
<text x="95.3" y="155.8">5.00</text>
<text x="95.3" y="160.5">8.20</text>
<text x="26.8" y="162.2">18.50</text>
</g>
<g font-size="3.5">
<text x="81.9" y="181.5">ESTOS PLANOS FORMAN PARTE</text>
<text x="144" y="184.2">5/15/2026</text>
<text x="172.8" y="184.6">DJH</text>
<text x="205.3" y="182.7">No. DE Pieza:</text>
<text x="81.9" y="186">DEL DESARROLLO DEL PROYECTO</text>
<text x="81.9" y="190.6">AMTQ. SU REPRODUCCIÓN O</text>
<text x="81.9" y="195.1">DISTRIBUCIÓN SIN AUTORIZACIÓN</text>
<text x="145" y="193.5">mm [in]</text>
<text x="172.9" y="193.5">JPN</text>
<text x="81.9" y="199.6">ESTÁ PROHIBIDA.</text>
<text x="190.6" y="201.1">N/A</text>
</g>
<g font-size="3.4">
<text x="221.6" y="199.6">Escala: 1:3</text>
<text x="244.5" y="199.6">Hoja: 9 DE 19</text>
</g>
<g font-size="2.8">
<text x="144.2" y="179.9">Fecha:</text>
<text x="167.5" y="179.9">DISEÑO:</text>
<text x="187.4" y="182.7">Cantidad</text>
<text x="144.2" y="189">UNIDADES:</text>
<text x="167.7" y="190.3">DIBUJO:</text>
<text x="167.8" y="198.1">MATERIAL:</text>
</g>
</svg>
